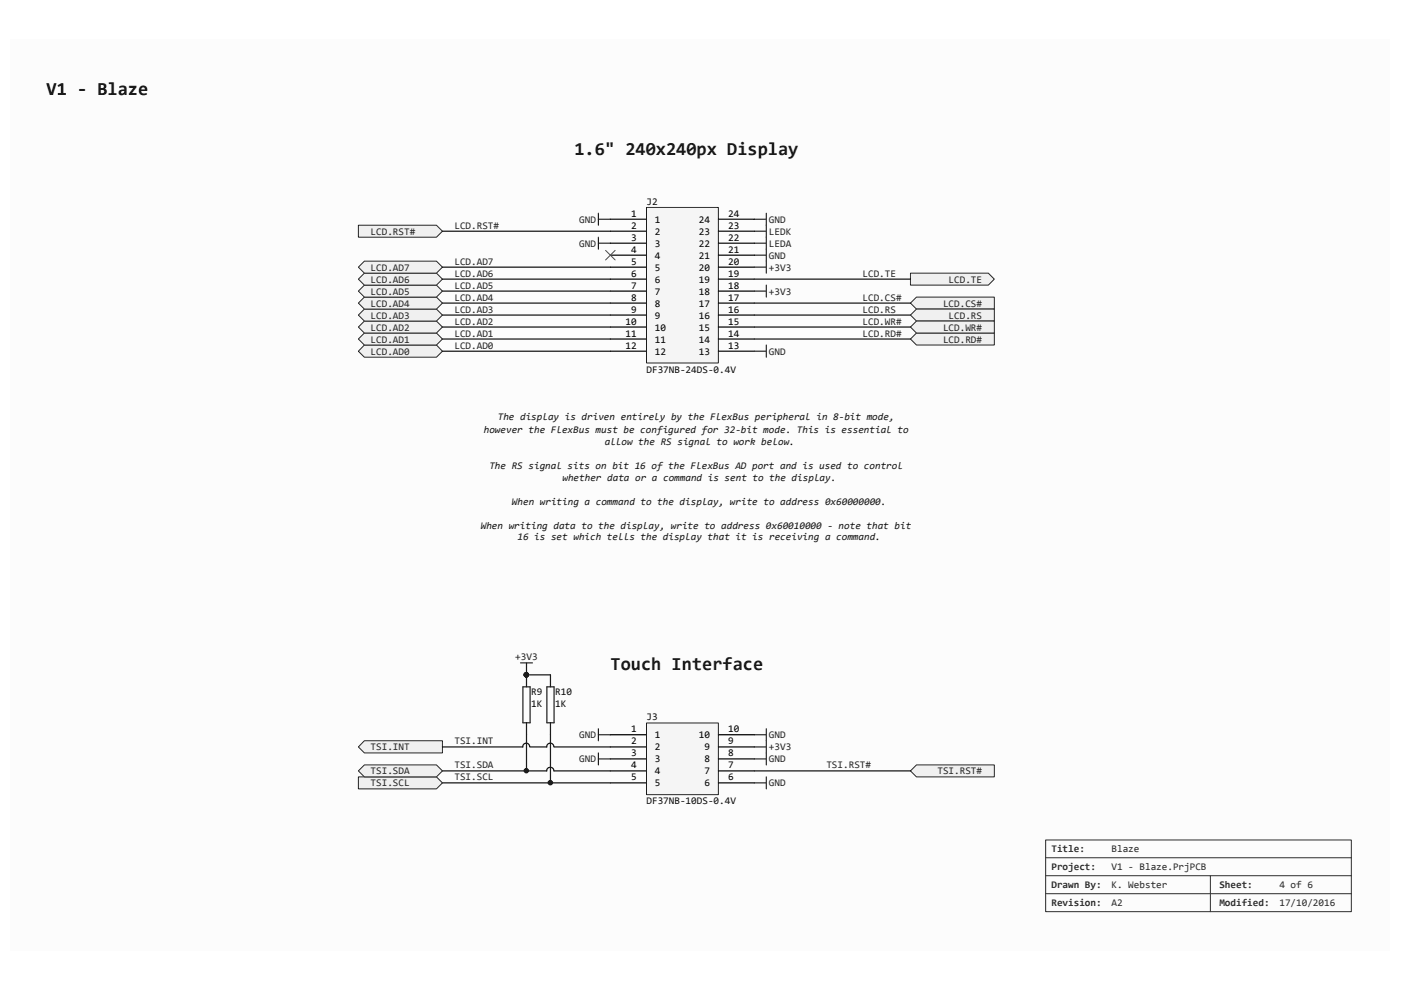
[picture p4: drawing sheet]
<svg xmlns="http://www.w3.org/2000/svg" width="297mm" height="210mm" viewBox="0 0 297 210" stroke-linecap="round" stroke-linejoin="round" font-family="sans-serif">
<path d="M2.2 8.4h292.6v193.1h-292.6z" fill="#fcfcfc"/>
<path d="M221.7 178.1h64.8v15.2h-64.8zM221.7 181.9h64.8M221.7 185.7h64.8M221.7 189.5h64.8M256.6 185.7v7.6" fill="none" stroke="#2b2b2b" stroke-width=".21"/>
<g fill="none" stroke="#262626" stroke-width=".25">
<path d="M126.9 45.2v2.6M126.9 50.3v2.5M126.9 46.5h2.5M126.9 51.6h2.5M159.9 46.5h2.6M159.9 51.6h2.6M159.9 56.6h2.6M159.9 54.1h2.6M159.9 49h2.6M162.5 45.2v12.7M159.9 61.7h2.6M162.5 60.5v2.5"/>
<path d="M126.9 154.5v2.6M126.9 159.6v2.6M126.9 155.8h2.5M159.9 155.8h2.6M162.5 154.5v2.6M162.5 159.6v2.6M126.9 160.9h2.5M159.9 166h2.6M159.9 160.9h2.6M162.5 164.7v2.6"/>
</g>
<path d="M193 163.4l1.3-1.2h16.5v2.5h-16.5z" fill-rule="evenodd" fill="#f0f0f0"/>
<path d="M193 163.4l1.3-1.2h16.5v2.5h-16.5z" fill="none" stroke="#262626" stroke-width=".21"/>
<path d="M77.3 157.1h16.5v2.5h-16.5l-1.3-1.2z" fill-rule="evenodd" fill="#f0f0f0"/>
<path d="M77.3 157.1h16.5v2.5h-16.5l-1.3-1.2z" fill="none" stroke="#262626" stroke-width=".21"/>
<path d="M76 164.7h16.5l1.3 1.3-1.3 1.3h-16.5z" fill-rule="evenodd" fill="#f0f0f0"/>
<path d="M76 164.7h16.5l1.3 1.3-1.3 1.3h-16.5z" fill="none" stroke="#262626" stroke-width=".21"/>
<path d="M76 163.4l1.3-1.2h15.2l1.3 1.2-1.3 1.3h-15.2z" fill-rule="evenodd" fill="#f0f0f0"/>
<path d="M76 163.4l1.3-1.2h15.2l1.3 1.2-1.3 1.3h-15.2z" fill="none" stroke="#262626" stroke-width=".21"/>
<path d="M193 57.9h16.5l1.3 1.3-1.3 1.3h-16.5z" fill-rule="evenodd" fill="#f0f0f0"/>
<path d="M193 57.9h16.5l1.3 1.3-1.3 1.3h-16.5z" fill="none" stroke="#262626" stroke-width=".21"/>
<path d="M193 64.3l1.3-1.3h16.5v2.5h-16.5z" fill-rule="evenodd" fill="#f0f0f0"/>
<path d="M193 64.3l1.3-1.3h16.5v2.5h-16.5z" fill="none" stroke="#262626" stroke-width=".21"/>
<path d="M193 66.8l1.3-1.3h16.5v2.6h-16.5z" fill-rule="evenodd" fill="#f0f0f0"/>
<path d="M193 66.8l1.3-1.3h16.5v2.6h-16.5z" fill="none" stroke="#262626" stroke-width=".21"/>
<path d="M76 47.8h16.5l1.3 1.2-1.3 1.3h-16.5z" fill-rule="evenodd" fill="#f0f0f0"/>
<path d="M76 47.8h16.5l1.3 1.2-1.3 1.3h-16.5z" fill="none" stroke="#262626" stroke-width=".21"/>
<path d="M193 71.9l1.3-1.3h16.5v2.6h-16.5z" fill-rule="evenodd" fill="#f0f0f0"/>
<path d="M193 71.9l1.3-1.3h16.5v2.6h-16.5z" fill="none" stroke="#262626" stroke-width=".21"/>
<path d="M193 69.3l1.3-1.2h16.5v2.5h-16.5z" fill-rule="evenodd" fill="#f0f0f0"/>
<path d="M193 69.3l1.3-1.2h16.5v2.5h-16.5z" fill="none" stroke="#262626" stroke-width=".21"/>
<path d="M77.3 73.2h15.2l1.3 1.3-1.3 1.2h-15.2l-1.3-1.2z" fill-rule="evenodd" fill="#f0f0f0"/>
<path d="M77.3 73.2h15.2l1.3 1.3-1.3 1.2h-15.2l-1.3-1.2z" fill="none" stroke="#262626" stroke-width=".21"/>
<path d="M76 71.9l1.3-1.3h15.2l1.3 1.3-1.3 1.3h-15.2z" fill-rule="evenodd" fill="#f0f0f0"/>
<path d="M76 71.9l1.3-1.3h15.2l1.3 1.3-1.3 1.3h-15.2z" fill="none" stroke="#262626" stroke-width=".21"/>
<path d="M76 69.3l1.3-1.2h15.2l1.3 1.2-1.3 1.3h-15.2z" fill-rule="evenodd" fill="#f0f0f0"/>
<path d="M76 69.3l1.3-1.2h15.2l1.3 1.2-1.3 1.3h-15.2z" fill="none" stroke="#262626" stroke-width=".21"/>
<path d="M76 66.8l1.3-1.3h15.2l1.3 1.3-1.3 1.3h-15.2z" fill-rule="evenodd" fill="#f0f0f0"/>
<path d="M76 66.8l1.3-1.3h15.2l1.3 1.3-1.3 1.3h-15.2z" fill="none" stroke="#262626" stroke-width=".21"/>
<path d="M76 64.3l1.3-1.3h15.2l1.3 1.3-1.3 1.2h-15.2z" fill-rule="evenodd" fill="#f0f0f0"/>
<path d="M76 64.3l1.3-1.3h15.2l1.3 1.3-1.3 1.2h-15.2z" fill="none" stroke="#262626" stroke-width=".21"/>
<path d="M76 61.7l1.3-1.2h15.2l1.3 1.2-1.3 1.3h-15.2z" fill-rule="evenodd" fill="#f0f0f0"/>
<path d="M76 61.7l1.3-1.2h15.2l1.3 1.2-1.3 1.3h-15.2z" fill="none" stroke="#262626" stroke-width=".21"/>
<path d="M76 59.2l1.3-1.3h15.2l1.3 1.3-1.3 1.3h-15.2z" fill-rule="evenodd" fill="#f0f0f0"/>
<path d="M76 59.2l1.3-1.3h15.2l1.3 1.3-1.3 1.3h-15.2z" fill="none" stroke="#262626" stroke-width=".21"/>
<path d="M76 56.6l1.3-1.2h15.2l1.3 1.2-1.3 1.3h-15.2z" fill-rule="evenodd" fill="#f0f0f0"/>
<path d="M76 56.6l1.3-1.2h15.2l1.3 1.2-1.3 1.3h-15.2z" fill="none" stroke="#262626" stroke-width=".21"/>
<path d="M137.1 44h15.2v33h-15.2z" fill="#f5f5f5"/>
<path d="M137.1 44h15.2v33h-15.2z" fill="none" stroke="#262626" stroke-width=".21"/>
<g fill="none" stroke="#000" stroke-width=".25">
<path d="M129.4 59.2h7.7M129.4 56.6h7.7M129.4 54.1h7.7M129.4 51.6h7.7M129.4 49h7.7M129.4 46.5h7.7M152.3 59.2h7.6M152.3 56.6h7.6M152.3 54.1h7.6M152.3 51.6h7.6M152.3 49h7.6M152.3 46.5h7.6"/>
<path d="M129.4 74.5h7.7M129.4 71.9h7.7M129.4 69.3h7.7M129.4 66.8h7.7M129.4 64.3h7.7M129.4 61.7h7.7M152.3 74.5h7.6M152.3 71.9h7.6M152.3 69.3h7.6M152.3 66.8h7.6M152.3 64.3h7.6M152.3 61.7h7.6"/>
</g>
<path d="M128.4 53.1l2 2M130.4 53.1l-2 2" fill="none" stroke="#4c4c4c" stroke-width=".21"/>
<path d="M159.9 158.4h2.6M162.5 157.1v2.5" fill="none" stroke="#262626" stroke-width=".25"/>
<path d="M137.1 153.3h15.2v15.2h-15.2z" fill="#f5f5f5"/>
<path d="M137.1 153.3h15.2v15.2h-15.2z" fill="none" stroke="#262626" stroke-width=".21"/>
<path d="M111.6 143.1v2.5M111.6 153.2v2.6M129.4 155.8h7.7M129.4 158.4h7.7M152.3 155.8h7.6M152.3 158.4h7.6M129.4 160.9h7.7M129.4 163.4h7.7M129.4 166h7.7M152.3 160.9h7.6M152.3 163.4h7.6M152.3 166h7.6" fill="none" stroke="#000" stroke-width=".25"/>
<circle cx="111.6" cy="143.1" r=".48" fill="#0e0e0e"/>
<circle cx="111.6" cy="143.1" r=".48" fill="none" stroke="#0e0e0e" stroke-width=".21"/>
<path d="M110.9 145.6h1.5v7.6h-1.5z" fill="none" stroke="#1c1c1c" stroke-width=".25"/>
<circle cx="111.6" cy="143.1" r=".48" fill="#0e0e0e"/>
<circle cx="111.6" cy="143.1" r=".48" fill="none" stroke="#0e0e0e" stroke-width=".21"/>
<path d="M116.7 143.1v2.5M116.7 153.2v2.6" fill="none" stroke="#000" stroke-width=".25"/>
<path d="M115.9 145.6h1.6v7.6h-1.6z" fill="none" stroke="#1c1c1c" stroke-width=".25"/>
<path d="M110.4 140.5h2.5M111.6 140.5v2.6" fill="none" stroke="#262626" stroke-width=".25"/>
<circle cx="111.6" cy="143.1" r=".48" fill="#0e0e0e"/>
<circle cx="111.6" cy="143.1" r=".48" fill="none" stroke="#0e0e0e" stroke-width=".21"/>
<path d="M159.9 74.5h2.6M162.5 73.2v2.5" fill="none" stroke="#262626" stroke-width=".25"/>
<g fill="none" stroke="#0e0e0e" stroke-width=".25">
<path d="M93.8 59.2h35.6M93.8 56.6h35.6M93.8 49h35.6M159.9 59.2h33.1M93.8 74.5h35.6M93.8 71.9h35.6M93.8 69.3h35.6M93.8 66.8h35.6M93.8 64.3h35.6M93.8 61.7h35.6M159.9 71.9h33.1M159.9 69.3h33.1"/>
<path d="M159.9 66.8h33.1M159.9 64.3h33.1M111.6 155.8v7.6M159.9 163.4h33.1"/>
</g>
<circle cx="111.6" cy="163.4" r=".46" fill="#0e0e0e"/>
<circle cx="111.6" cy="163.4" r=".46" fill="none" stroke="#0e0e0e" stroke-width=".21"/>
<path d="M116.7 155.8v10.2" fill="none" stroke="#0e0e0e" stroke-width=".25"/>
<circle cx="116.7" cy="165.9" r=".48" fill="#0e0e0e"/>
<circle cx="116.7" cy="165.9" r=".48" fill="none" stroke="#0e0e0e" stroke-width=".21"/>
<path d="M111.6 143.1h5.1M93.8 163.4h22.1a.76 .76 0 0 1 .8-.7 .76 .76 0 0 1 .7 .7M93.8 166h35.6M117.5 163.4h11.9" fill="none" stroke="#0e0e0e" stroke-width=".25"/>
<circle cx="111.6" cy="143.1" r=".48" fill="#0e0e0e"/>
<circle cx="111.6" cy="143.1" r=".48" fill="none" stroke="#0e0e0e" stroke-width=".21"/>
<path d="M93.8 158.4h17.1M112.3 158.3a.74 .74 0 0 0-.8-.7 .74 .74 0 0 0-.7 .8M117.4 158.3a.76 .76 0 0 0-.8-.7 .76 .76 0 0 0-.7 .8h-3.5M117.5 158.4h11.9" fill="none" stroke="#0e0e0e" stroke-width=".25"/>
<text font-size="3.9" x="9.9" y="20.1">V1 - Blaze</text>
<g font-size="3.9" fill="#151515">
<text x="121.8" y="32.8">1.6&quot; 240x240px Display</text>
<text x="129.5" y="142.1">Touch Interface</text>
</g>
<g font-size="2.2" fill="#262626">
<text x="122.8" y="47.2">GND</text>
<text x="163" y="47.2">GND</text>
<text x="78.6" y="49.8">LCD.RST#</text>
<text x="96.3" y="48.5">LCD.RST#</text>
<text x="122.8" y="52.3">GND</text>
<text x="163" y="52.3">LEDA</text>
<text x="163" y="49.8">LEDK</text>
<text x="78.6" y="59.9">LCD.AD6</text>
<text x="78.6" y="57.4">LCD.AD7</text>
<text x="96.3" y="58.7">LCD.AD6</text>
<text x="96.3" y="56.1">LCD.AD7</text>
<text x="163" y="57.4">+3V3</text>
<text x="163" y="54.9">GND</text>
<text x="182.9" y="58.7">LCD.TE</text>
<text x="201.1" y="59.9">LCD.TE</text>
<text x="78.6" y="65">LCD.AD4</text>
<text x="78.6" y="62.5">LCD.AD5</text>
<text x="96.3" y="63.8">LCD.AD4</text>
<text x="96.3" y="61.2">LCD.AD5</text>
<text x="163" y="62.5">+3V3</text>
<text x="182.9" y="63.8">LCD.CS#</text>
<text x="199.9" y="65">LCD.CS#</text>
<text x="78.6" y="70.1">LCD.AD2</text>
<text x="78.6" y="67.6">LCD.AD3</text>
<text x="96.3" y="71.4">LCD.AD1</text>
<text x="96.3" y="68.8">LCD.AD2</text>
<text x="96.3" y="66.3">LCD.AD3</text>
<text x="182.9" y="71.4">LCD.RD#</text>
<text x="182.9" y="68.8">LCD.WR#</text>
<text x="182.9" y="66.3">LCD.RS</text>
<text x="199.9" y="70.1">LCD.WR#</text>
<text x="201.1" y="67.6">LCD.RS</text>
<text x="78.6" y="75.2">LCD.AD0</text>
<text x="78.6" y="72.6">LCD.AD1</text>
<text x="96.3" y="73.9">LCD.AD0</text>
<text x="163" y="75.2">GND</text>
<text x="199.9" y="72.6">LCD.RD#</text>
<text x="109.3" y="140">+3V3</text>
<text x="78.6" y="159.1">TSI.INT</text>
<text x="96.3" y="157.8">TSI.INT</text>
<text x="122.8" y="156.5">GND</text>
<text x="122.8" y="161.6">GND</text>
<text x="163" y="161.6">GND</text>
<text x="163" y="156.5">GND</text>
<text x="163" y="159.1">+3V3</text>
<text x="78.6" y="166.7">TSI.SCL</text>
<text x="78.6" y="164.2">TSI.SDA</text>
<text x="96.3" y="162.9">TSI.SDA</text>
<text x="96.3" y="165.4">TSI.SCL</text>
<text x="163" y="166.7">GND</text>
<text x="175.2" y="162.9">TSI.RST#</text>
<text x="198.8" y="164.2">TSI.RST#</text>
</g>
<g font-size="2.2">
<text x="133.9" y="45.9">1</text>
<text x="138.9" y="47.2">1</text>
<text x="148.2" y="47.2">24</text>
<text x="154.4" y="45.9">24</text>
<text x="133.9" y="48.5">2</text>
<text x="133.9" y="51.1">3</text>
<text x="133.9" y="53.6">4</text>
<text x="138.9" y="49.8">2</text>
<text x="138.9" y="52.3">3</text>
<text x="148.2" y="52.3">22</text>
<text x="148.2" y="49.8">23</text>
<text x="154.4" y="53.6">21</text>
<text x="154.4" y="51.1">22</text>
<text x="154.4" y="48.5">23</text>
<text x="133.9" y="56.1">5</text>
<text x="133.9" y="58.7">6</text>
<text x="138.9" y="54.9">4</text>
<text x="138.9" y="57.4">5</text>
<text x="138.9" y="59.9">6</text>
<text x="148.2" y="59.9">19</text>
<text x="148.2" y="57.4">20</text>
<text x="148.2" y="54.9">21</text>
<text x="154.4" y="58.7">19</text>
<text x="154.4" y="56.1">20</text>
<text x="133.9" y="61.2">7</text>
<text x="133.9" y="63.8">8</text>
<text x="138.9" y="62.5">7</text>
<text x="138.9" y="65">8</text>
<text x="148.2" y="65">17</text>
<text x="148.2" y="62.5">18</text>
<text x="154.4" y="63.8">17</text>
<text x="154.4" y="61.2">18</text>
<text x="132.6" y="68.8">10</text>
<text x="132.6" y="71.4">11</text>
<text x="133.9" y="66.3">9</text>
<text x="138.9" y="67.6">9</text>
<text x="138.9" y="70.1">10</text>
<text x="148.2" y="70.1">15</text>
<text x="148.2" y="67.6">16</text>
<text x="154.4" y="71.4">14</text>
<text x="154.4" y="68.8">15</text>
<text x="154.4" y="66.3">16</text>
<text x="132.6" y="73.9">12</text>
<text x="138.9" y="72.6">11</text>
<text x="138.9" y="75.2">12</text>
<text x="148.2" y="75.2">13</text>
<text x="148.2" y="72.6">14</text>
<text x="154.4" y="73.9">13</text>
<text x="133.9" y="155.3">1</text>
<text x="154.4" y="155.3">10</text>
<text x="133.9" y="157.8">2</text>
<text x="133.9" y="160.4">3</text>
<text x="138.9" y="156.5">1</text>
<text x="138.9" y="159.1">2</text>
<text x="138.9" y="161.6">3</text>
<text x="148.2" y="156.5">10</text>
<text x="149.3" y="161.6">8</text>
<text x="149.3" y="159.1">9</text>
<text x="154.4" y="160.4">8</text>
<text x="154.4" y="157.8">9</text>
<text x="133.9" y="162.9">4</text>
<text x="133.9" y="165.4">5</text>
<text x="138.9" y="164.2">4</text>
<text x="138.9" y="166.7">5</text>
<text x="149.3" y="166.7">6</text>
<text x="149.3" y="164.2">7</text>
<text x="154.4" y="165.4">6</text>
<text x="154.4" y="162.9">7</text>
</g>
<g font-size="2.2" fill="#0e0e0e">
<text x="137.1" y="43.4">J2</text>
<text x="137.1" y="79">DF37NB-24DS-0.4V</text>
<text x="112.6" y="147.4">R9</text>
<text x="112.6" y="149.9">1K</text>
<text x="117.7" y="147.4">R10</text>
<text x="117.7" y="149.9">1K</text>
<text x="137.1" y="152.7">J3</text>
<text x="137.1" y="170.5">DF37NB-10DS-0.4V</text>
</g>
<g font-size="2.2" fill="#151515">
<text x="105.5" y="89.2">The display is driven entirely by the FlexBus peripheral in 8-bit mode,</text>
<text x="102.6" y="91.7">however the FlexBus must be configured for 32-bit mode. This is essential to</text>
<text x="128.2" y="94.3">allow the RS signal to work below.</text>
<text x="103.8" y="99.4">The RS signal sits on bit 16 of the FlexBus AD port and is used to control</text>
<text x="119.2" y="101.9">whether data or a command is sent to the display.</text>
<text x="108.5" y="107">When writing a command to the display, write to address 0x60000000.</text>
<text x="101.9" y="112.1">When writing data to the display, write to address 0x60010000 - note that bit</text>
<text x="109.7" y="114.6">16 is set which tells the display that it is receiving a command.</text>
</g>
<g font-size="2.2" fill="#2b2b2b">
<text x="222.9" y="180.7">Title:</text>
<text x="222.9" y="184.5">Project:</text>
<text x="235.7" y="180.7">Blaze</text>
<text x="235.7" y="184.5">V1 - Blaze.PrjPCB</text>
<text x="222.9" y="188.3">Drawn By:</text>
<text x="235.7" y="188.3">K. Webster</text>
<text x="258.5" y="188.3">Sheet:</text>
<text x="271.3" y="188.3">4 of 6</text>
<text x="222.9" y="192.2">Revision:</text>
<text x="235.7" y="192.2">A2</text>
<text x="258.5" y="192.2">Modified:</text>
<text x="271.3" y="192.2">17/10/2016</text>
</g>
</svg>
